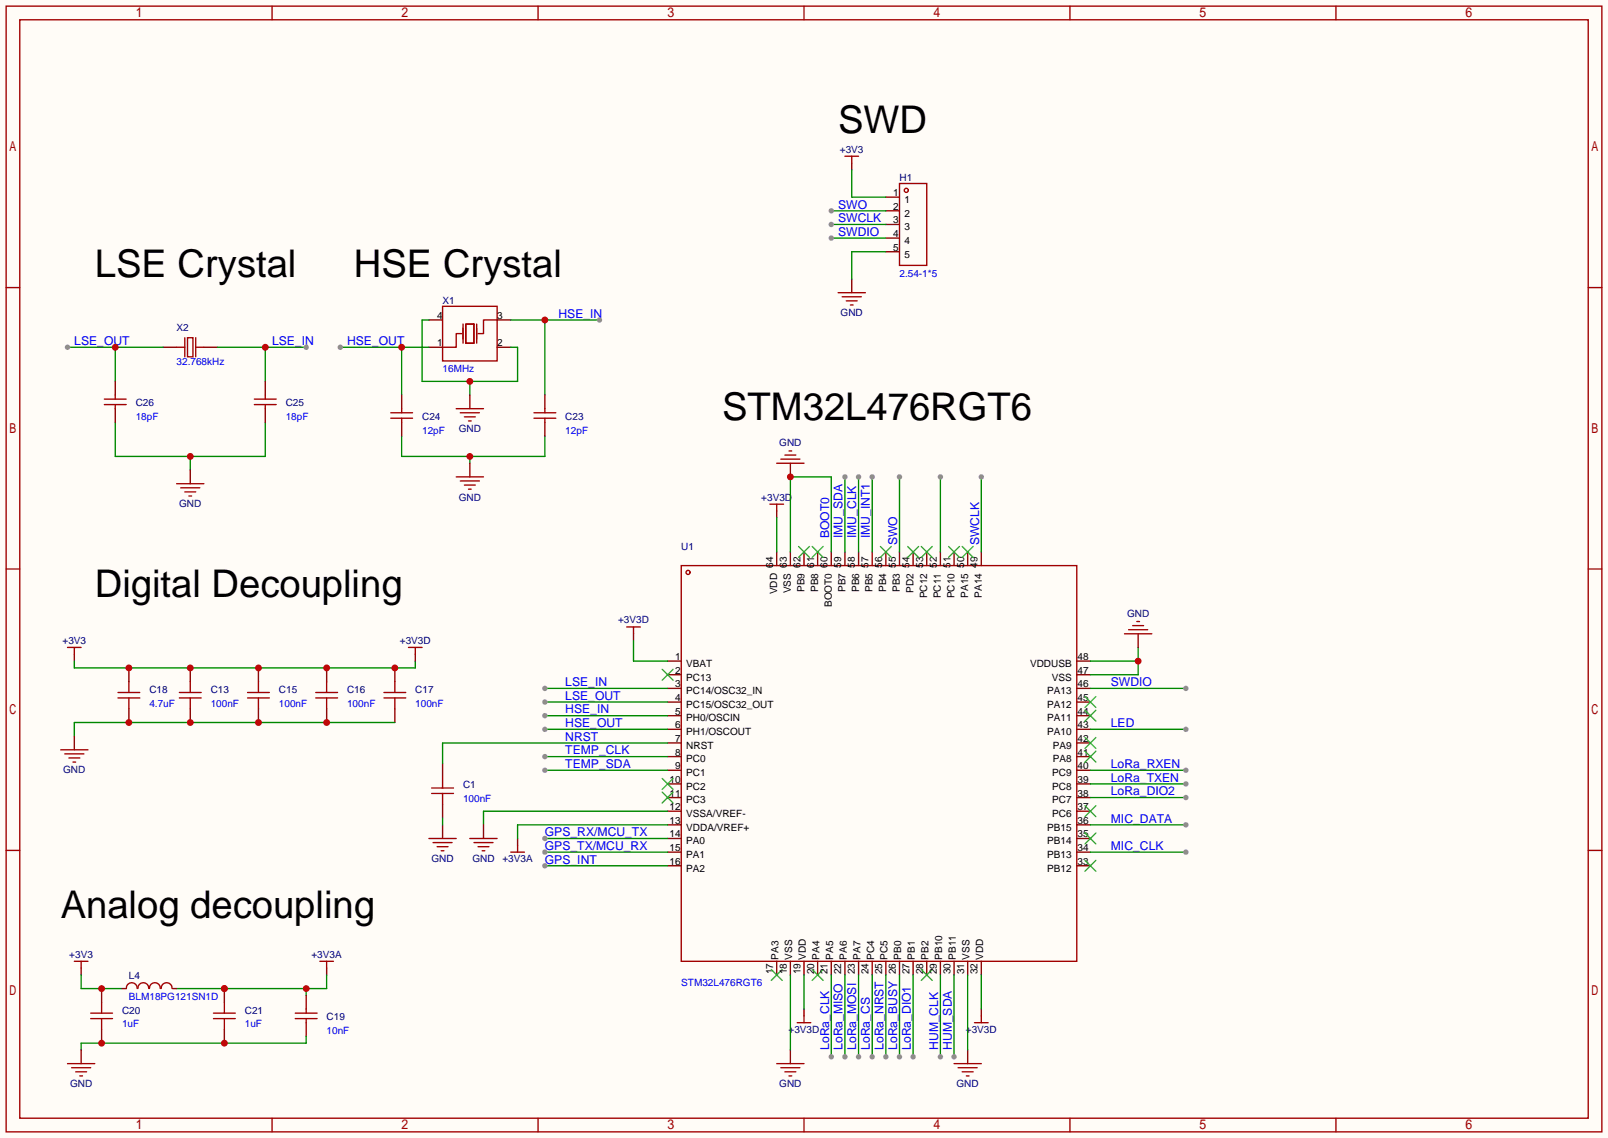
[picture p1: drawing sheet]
<svg xmlns="http://www.w3.org/2000/svg" width="299mm" height="212mm" viewBox="0 0 299 212" stroke-linecap="round" stroke-linejoin="round" font-family="sans-serif">
<path d="M0 0h299.5v211.8h-299.5z" fill="#fffcf7"/>
<g fill="none" stroke="#a10000" stroke-width=".25">
<path d="M1.1 1.1h297.2v209.6h-297.2zM3.7 3.7h292.1v204.5h-292.1zM50.7 1.1v2.6M100.2 1.1v2.6M149.7 1.1v2.6M199.3 1.1v2.6M248.8 1.1v2.6M157.4 29.1h2.5M158.6 29.1v1.3M1.1 53.5h2.6M295.8 53.5h2.5M1.1 105.9h2.6"/>
<path d="M126.9 105.3h73.6v73.6h-73.6zM295.8 105.9h2.5M12.6 120.5h2.5M13.8 120.5v1.3M22 128.9h4M22 129.9h4M24 126.9v2M24 129.9v2.1M33.4 128.9h4.1M33.4 129.9h4.1M35.4 126.9v2M35.4 129.9v2.1"/>
<path d="M46.1 128.9h4.1M46.1 129.9h4.1M48.1 126.9v2M48.1 129.9v2.1M58.8 128.9h4.1M58.8 129.9h4.1M60.8 126.9v2M60.8 129.9v2.1M71.5 128.9h4.1M71.5 129.9h4.1M73.5 126.9v2M73.5 129.9v2.1"/>
<path d="M1.1 158.3h2.6M80.4 146.7h4.1M80.4 147.7h4.1M82.4 144.7v2M82.4 147.7v2M295.8 158.3h2.5M50.7 208.2v2.5M100.2 208.2v2.5M149.7 208.2v2.5M199.3 208.2v2.5M248.8 208.2v2.5"/>
<circle cx="128.1" cy="106.6" r=".38"/>
</g>
<g fill="none" stroke="#870000" stroke-width=".25">
<path d="M158.6 30.4v1.2M144.7 102.7v2.6M147.2 102.7v2.6M149.7 102.7v2.6M152.3 102.7v2.6M154.8 102.7v2.6M157.4 102.7v2.6M159.9 102.7v2.6M162.4 102.7v2.6M165 102.7v2.6M167.5 102.7v2.6M170.1 102.7v2.6"/>
<path d="M172.6 102.7v2.6M175.1 102.7v2.6M177.7 102.7v2.6M180.2 102.7v2.6M182.8 102.7v2.6M13.8 121.8v1.3M24 124.3v2.6M24 132v2.5M35.4 124.3v2.6M35.4 132v2.5M48.1 124.3v2.6M48.1 132v2.5"/>
<path d="M60.8 124.3v2.6M60.8 132v2.5M73.5 124.3v2.6M73.5 132v2.5M124.3 123.1h2.6M124.3 125.6h2.6M124.3 128.1h2.6M124.3 130.7h2.6M124.3 133.2h2.6M124.3 135.8h2.6M124.3 138.3h2.6M200.5 123.1h2.6"/>
<path d="M200.5 125.6h2.6M200.5 128.1h2.6M200.5 130.7h2.6M200.5 133.2h2.6M200.5 135.8h2.6M200.5 138.3h2.6M82.4 142.1v2.6M82.4 149.7v2.6M124.3 140.8h2.6M124.3 143.4h2.6M124.3 145.9h2.6M124.3 148.5h2.6"/>
<path d="M124.3 151h2.6M124.3 153.5h2.6M124.3 156.1h2.6M124.3 158.6h2.6M200.5 140.8h2.6M200.5 143.4h2.6M200.5 145.9h2.6M200.5 148.5h2.6M200.5 151h2.6M200.5 153.5h2.6M200.5 156.1h2.6M200.5 158.6h2.6"/>
<path d="M124.3 161.2h2.6M144.7 178.9v2.6M147.2 178.9v2.6M149.7 178.9v2.6M152.3 178.9v2.6M154.8 178.9v2.6M157.4 178.9v2.6M159.9 178.9v2.6M162.4 178.9v2.6M165 178.9v2.6M167.5 178.9v2.6M170.1 178.9v2.6"/>
<path d="M172.6 178.9v2.6M175.1 178.9v2.6M177.7 178.9v2.6M180.2 178.9v2.6M182.8 178.9v2.6M200.5 161.2h2.6"/>
</g>
<g fill="none" stroke="#3c3" stroke-width=".25">
<path d="M148.7 101.7l2 2.1M150.7 101.7l-2 2.1M151.3 101.7l2 2.1M153.3 101.7l-2 2.1M164 101.7l2 2.1M166 101.7l-2 2.1M169 101.7l2.1 2.1M171.1 101.7l-2.1 2.1M171.6 101.7l2 2.1M173.6 101.7l-2 2.1M176.7 101.7l2 2.1M178.7 101.7l-2 2.1"/>
<path d="M179.2 101.7l2 2.1M181.2 101.7l-2 2.1M123.3 124.6l2 2M125.3 124.6l-2 2M202.1 139.8l2 2.1M202.1 137.3l2 2M202.1 132.2l2 2M202.1 129.7l2 2M204.1 129.7l-2 2M204.1 139.8l-2 2.1M204.1 137.3l-2 2M204.1 132.2l-2 2"/>
<path d="M123.3 144.9l2 2M123.3 147.4l2 2.1M125.3 144.9l-2 2M125.3 147.4l-2 2.1M202.1 155.1l2 2M202.1 150l2 2M204.1 155.1l-2 2M204.1 150l-2 2M202.1 160.1l2 2.1M204.1 160.1l-2 2.1M143.6 180.5l2.1 2M145.7 180.5l-2.1 2"/>
<path d="M151.3 180.5l2 2M153.3 180.5l-2 2M171.6 180.5l2 2M173.6 180.5l-2 2"/>
</g>
<path d="M13.8 123.1v1.2h63.5v-1.2" fill="none" stroke="#008700" stroke-width=".25"/>
<g fill="#c00">
<circle cx="24" cy="124.3" r=".63"/>
<circle cx="35.4" cy="124.3" r=".63"/>
<circle cx="48.1" cy="124.3" r=".63"/>
<circle cx="60.8" cy="124.3" r=".63"/>
<circle cx="73.5" cy="124.3" r=".63"/>
</g>
<path d="M73.5 134.5h-59.7v2.5" fill="none" stroke="#008700" stroke-width=".25"/>
<g fill="#c00">
<circle cx="24" cy="134.5" r=".63"/>
<circle cx="35.4" cy="134.5" r=".63"/>
<circle cx="48.1" cy="134.5" r=".63"/>
<circle cx="60.8" cy="134.5" r=".63"/>
</g>
<path d="M144.7 95.1v1.3M118 118v1.3M13.8 137v2.6M77.3 121.8v1.3M96.4 156.1v1.3M15.1 180.2v1.3M60.8 180.2v1.3M147.2 195.5v2.5M149.7 187.8v1.3M180.2 195.5v2.5M182.8 187.8v1.3" fill="none" stroke="#870000" stroke-width=".25"/>
<g fill="none" stroke="#a10000" stroke-width=".25">
<path d="M143.4 93.9h2.5M144.7 93.9v1.2M116.7 116.7h2.6M118 116.7v1.3M11.3 139.6h5.1M76.1 120.5h2.5M77.3 120.5v1.3M12.1 140.3h3.5M12.8 141.1h2.1M13.6 141.9h.5M95.1 158.6h2.6M96.4 157.4v1.2"/>
<path d="M13.8 178.9h2.6M15.1 178.9v1.3M59.6 178.9h2.5M60.8 178.9v1.3M144.7 198h5M145.4 198.8h3.6M146.2 199.5h2M148.5 190.4h2.5M149.7 189.1v1.3M177.7 198h5.1M178.4 198.8h3.6M179.2 199.5h2"/>
<path d="M181.5 190.4h2.5M182.8 189.1v1.3M146.9 200.3h.5M180 200.3h.5"/>
</g>
<path d="M144.7 96.4v6.3M118 119.3v3.8h6.3M147.2 102.7v-13.9h7.6v13.9M15.1 181.5v2.5h7.6M57 184v1.3M60.8 181.5v2.5h-27.9M147.2 181.5v14M149.7 181.5v6.3M180.2 181.5v14M182.8 181.5v6.3" fill="none" stroke="#008700" stroke-width=".25"/>
<g fill="#c00">
<circle cx="57" cy="184" r=".63"/>
<circle cx="41.8" cy="184" r=".63"/>
</g>
<path d="M16.9 189.6h4.1M16.9 188.6h4.1M18.9 186.6v2M23.5 184a1.01 1.01 0 0 1 1-1.1 1.01 1.01 0 0 1 1 1.1M25.7 184a1.01 1.01 0 0 1 1-1.1 1.01 1.01 0 0 1 1 1.1M27.8 184a1.01 1.01 0 0 1 1-1.1 1.01 1.01 0 0 1 1.1 1.1M30 184a1.01 1.01 0 0 1 1-1.1 1.01 1.01 0 0 1 1 1.1M55 189.6h4.1M55 188.6h4.1M57 187.8v.8M57 189.6v.8" fill="none" stroke="#a10000" stroke-width=".25"/>
<path d="M18.9 184v2.6M18.9 191.6v2.6M22.7 184h.8M32.1 184h.8M57 185.3v2.5M57 190.4v2.5" fill="none" stroke="#870000" stroke-width=".25"/>
<circle cx="18.9" cy="184" r=".63" fill="#c00"/>
<path d="M18.9 189.6v2M39.8 189.6h4M39.8 188.6h4M41.8 186.6v2" fill="none" stroke="#a10000" stroke-width=".25"/>
<path d="M41.8 184v2.6M41.8 191.6v2.6" fill="none" stroke="#870000" stroke-width=".25"/>
<circle cx="41.8" cy="184" r=".63" fill="#c00"/>
<path d="M41.8 189.6v2" fill="none" stroke="#a10000" stroke-width=".25"/>
<path d="M57 192.9v1.3h-41.9v1.3" fill="none" stroke="#008700" stroke-width=".25"/>
<g fill="#c00">
<circle cx="18.9" cy="194.2" r=".63"/>
<circle cx="41.8" cy="194.2" r=".63"/>
</g>
<path d="M15.1 195.5v2.5" fill="none" stroke="#870000" stroke-width=".25"/>
<path d="M12.6 198h5.1M13.3 198.8h3.6M14.1 199.5h2M14.9 200.3h.5" fill="none" stroke="#a10000" stroke-width=".25"/>
<path d="M203.1 123.1h8.9M212 120.5v5.1h-8.9M124.3 153.5h-27.9v2.6" fill="none" stroke="#008700" stroke-width=".25"/>
<circle cx="212" cy="123.1" r=".63" fill="#c00"/>
<path d="M79.9 59.6h2.5M92.6 59.6h2.5M79.9 64.6h2.5M92.6 64.6h2.5M212 118v2.5" fill="none" stroke="#870000" stroke-width=".25"/>
<path d="M82.4 57h10.2v10.2h-10.2zM92.6 59.6h-2.6v2.5h-1M86 62.1h-1v2.5h-2.6M86.2 60.3v3.6M86.7 60.3h1.6v3.6h-1.6zM88.8 60.3v3.6M209.4 118h5.1M210.2 117.2h3.5M210.9 116.5h2.1M211.7 115.7h.5" fill="none" stroke="#a10000" stroke-width=".25"/>
<path d="M79.9 59.6h-1.3v11.4h17.8v-6.4h-1.3M87.5 71v2.5" fill="none" stroke="#008700" stroke-width=".25"/>
<circle cx="87.5" cy="71" r=".63" fill="#c00"/>
<path d="M95.1 59.6h16.5M101.5 59.6v13.9" fill="none" stroke="#008700" stroke-width=".25"/>
<circle cx="101.5" cy="59.6" r=".63" fill="#c00"/>
<circle cx="111.6" cy="59.6" r=".51" fill="#999"/>
<path d="M74.8 81.2v3.8h26.7v-3.8M87.5 85v1.2" fill="none" stroke="#008700" stroke-width=".25"/>
<circle cx="87.5" cy="85" r=".63" fill="#c00"/>
<path d="M101.5 135.8h22.8" fill="none" stroke="#008700" stroke-width=".25"/>
<circle cx="101.5" cy="135.8" r=".51" fill="#999"/>
<path d="M63.4 64.6h16.5M74.8 64.6v8.9" fill="none" stroke="#008700" stroke-width=".25"/>
<circle cx="74.8" cy="64.6" r=".63" fill="#c00"/>
<circle cx="63.4" cy="64.6" r=".51" fill="#999"/>
<path d="M101.5 133.2h22.8" fill="none" stroke="#008700" stroke-width=".25"/>
<circle cx="101.5" cy="133.2" r=".51" fill="#999"/>
<path d="M74.8 73.5v2.6M74.8 78.6v2.6M87.5 73.5v2.6M101.5 73.5v2.6M101.5 78.6v2.6M87.5 86.2v2.6" fill="none" stroke="#870000" stroke-width=".25"/>
<g fill="none" stroke="#a10000" stroke-width=".25">
<path d="M72.8 76.8h4M72.8 77.9h4M74.8 76.1v.7M74.8 77.9v.7M85 76.1h5M85.7 76.8h3.6M86.5 77.6h2M87.2 78.4h.6M99.4 76.8h4.1M99.4 77.9h4.1M101.5 76.1v.7M101.5 77.9v.7"/>
<path d="M85 88.8h5M85.7 89.5h3.6M86.5 90.3h2M87.2 91.1h.6"/>
</g>
<path d="M101.5 128.1h22.8" fill="none" stroke="#008700" stroke-width=".25"/>
<circle cx="101.5" cy="128.1" r=".51" fill="#999"/>
<path d="M101.5 130.7h22.8" fill="none" stroke="#008700" stroke-width=".25"/>
<circle cx="101.5" cy="130.7" r=".51" fill="#999"/>
<path d="M32.9 64.6h1.5M34.4 62.9v3.5M34.9 62.9h1v3.5h-1zM36.4 62.9v3.5M36.4 64.6h1.6" fill="none" stroke="#a10000" stroke-width=".25"/>
<path d="M30.4 64.6h2.5M38 64.6h2.5" fill="none" stroke="#870000" stroke-width=".25"/>
<path d="M40.5 64.6h16.5M49.4 64.6v6.4" fill="none" stroke="#008700" stroke-width=".25"/>
<circle cx="49.4" cy="64.6" r=".63" fill="#c00"/>
<circle cx="57" cy="64.6" r=".51" fill="#999"/>
<path d="M21.5 78.6v6.4h27.9v-6.4M35.4 85v2.5" fill="none" stroke="#008700" stroke-width=".25"/>
<circle cx="35.4" cy="85" r=".63" fill="#c00"/>
<path d="M12.6 64.6h17.8M21.5 64.6v6.4" fill="none" stroke="#008700" stroke-width=".25"/>
<circle cx="21.5" cy="64.6" r=".63" fill="#c00"/>
<circle cx="12.6" cy="64.6" r=".51" fill="#999"/>
<path d="M21.5 71v2.5M21.5 76.1v2.5M49.4 71v2.5M49.4 76.1v2.5M35.4 87.5v2.5" fill="none" stroke="#870000" stroke-width=".25"/>
<path d="M19.4 75.3h4.1M19.4 74.3h4.1M21.5 73.5v.8M21.5 75.3v.8M47.4 75.3h4M47.4 74.3h4M49.4 73.5v.8M49.4 75.3v.8M32.9 90h5.1M33.7 90.8h3.5M34.4 91.6h2M35.2 92.3h.5" fill="none" stroke="#a10000" stroke-width=".25"/>
<path d="M157.4 88.8v13.9" fill="none" stroke="#008700" stroke-width=".25"/>
<circle cx="157.4" cy="88.8" r=".51" fill="#999"/>
<path d="M159.9 88.8v13.9" fill="none" stroke="#008700" stroke-width=".25"/>
<circle cx="159.9" cy="88.8" r=".51" fill="#999"/>
<path d="M203.1 128.1h17.8" fill="none" stroke="#008700" stroke-width=".25"/>
<circle cx="220.9" cy="128.1" r=".51" fill="#999"/>
<path d="M182.8 88.8v13.9" fill="none" stroke="#008700" stroke-width=".25"/>
<circle cx="182.8" cy="88.8" r=".51" fill="#999"/>
<path d="M167.5 88.8v13.9" fill="none" stroke="#008700" stroke-width=".25"/>
<circle cx="167.5" cy="88.8" r=".51" fill="#999"/>
<path d="M154.8 181.5v15.2" fill="none" stroke="#008700" stroke-width=".25"/>
<circle cx="154.8" cy="196.7" r=".51" fill="#999"/>
<path d="M157.4 181.5v15.2" fill="none" stroke="#008700" stroke-width=".25"/>
<circle cx="157.4" cy="196.7" r=".51" fill="#999"/>
<path d="M159.9 181.5v15.2" fill="none" stroke="#008700" stroke-width=".25"/>
<circle cx="159.9" cy="196.7" r=".51" fill="#999"/>
<path d="M162.4 181.5v15.2" fill="none" stroke="#008700" stroke-width=".25"/>
<circle cx="162.4" cy="196.7" r=".51" fill="#999"/>
<path d="M165 39.2h2.5M165 36.7h2.5M158.6 51.9v2.6M165 46.9h2.5M165 44.3h2.5M165 41.8h2.5" fill="none" stroke="#870000" stroke-width=".25"/>
<g fill="none" stroke="#a10000" stroke-width=".25">
<path d="M167.5 34.2h5.1v15.2h-5.1zM156.1 54.5h5.1M156.8 55.2h3.6M157.6 56h2M158.4 56.8h.5"/>
<circle cx="168.8" cy="35.4" r=".38"/>
</g>
<path d="M158.6 31.6v5.1h6.4M154.8 44.3h10.2M165 46.9h-6.4v5" fill="none" stroke="#008700" stroke-width=".25"/>
<circle cx="154.8" cy="44.3" r=".51" fill="#999"/>
<path d="M154.8 41.8h10.2" fill="none" stroke="#008700" stroke-width=".25"/>
<circle cx="154.8" cy="41.8" r=".51" fill="#999"/>
<path d="M154.8 39.2h10.2" fill="none" stroke="#008700" stroke-width=".25"/>
<circle cx="154.8" cy="39.2" r=".51" fill="#999"/>
<path d="M203.1 153.5h17.8" fill="none" stroke="#008700" stroke-width=".25"/>
<circle cx="220.9" cy="153.5" r=".51" fill="#999"/>
<path d="M203.1 158.6h17.8" fill="none" stroke="#008700" stroke-width=".25"/>
<circle cx="220.9" cy="158.6" r=".51" fill="#999"/>
<path d="M101.5 140.8h22.8" fill="none" stroke="#008700" stroke-width=".25"/>
<circle cx="101.5" cy="140.8" r=".51" fill="#999"/>
<path d="M101.5 143.4h22.8" fill="none" stroke="#008700" stroke-width=".25"/>
<circle cx="101.5" cy="143.4" r=".51" fill="#999"/>
<path d="M101.5 156.1h22.8M124.3 151h-34.3v2.5" fill="none" stroke="#008700" stroke-width=".25"/>
<path d="M82.4 153.5v2.6M90 153.5v2.6" fill="none" stroke="#870000" stroke-width=".25"/>
<path d="M79.9 156.1h5.1M80.6 156.8h3.6M81.4 157.6h2M82.2 158.4h.5M87.5 156.1h5.1M88.3 156.8h3.5M89 157.6h2.1M89.8 158.4h.5" fill="none" stroke="#a10000" stroke-width=".25"/>
<circle cx="101.5" cy="156.1" r=".51" fill="#999"/>
<path d="M101.5 158.6h22.8" fill="none" stroke="#008700" stroke-width=".25"/>
<circle cx="101.5" cy="158.6" r=".51" fill="#999"/>
<path d="M165 181.5v15.2" fill="none" stroke="#008700" stroke-width=".25"/>
<circle cx="165" cy="196.7" r=".51" fill="#999"/>
<path d="M167.5 181.5v15.2" fill="none" stroke="#008700" stroke-width=".25"/>
<circle cx="167.5" cy="196.7" r=".51" fill="#999"/>
<path d="M170.1 181.5v15.2" fill="none" stroke="#008700" stroke-width=".25"/>
<circle cx="170.1" cy="196.7" r=".51" fill="#999"/>
<path d="M177.7 181.5v15.2" fill="none" stroke="#008700" stroke-width=".25"/>
<circle cx="177.7" cy="196.7" r=".51" fill="#999"/>
<path d="M175.1 181.5v15.2" fill="none" stroke="#008700" stroke-width=".25"/>
<circle cx="175.1" cy="196.7" r=".51" fill="#999"/>
<path d="M203.1 148.5h17.8" fill="none" stroke="#008700" stroke-width=".25"/>
<circle cx="220.9" cy="148.5" r=".51" fill="#999"/>
<path d="M203.1 145.9h17.8" fill="none" stroke="#008700" stroke-width=".25"/>
<circle cx="220.9" cy="145.9" r=".51" fill="#999"/>
<path d="M203.1 143.4h17.8" fill="none" stroke="#008700" stroke-width=".25"/>
<circle cx="220.9" cy="143.4" r=".51" fill="#999"/>
<path d="M175.1 88.8v13.9" fill="none" stroke="#008700" stroke-width=".25"/>
<circle cx="175.1" cy="88.8" r=".51" fill="#999"/>
<path d="M101.5 161.2h22.8" fill="none" stroke="#008700" stroke-width=".25"/>
<circle cx="101.5" cy="161.2" r=".51" fill="#999"/>
<path d="M124.3 138.3h-41.9v3.8M82.4 152.3v1.2" fill="none" stroke="#008700" stroke-width=".25"/>
<path d="M147.2 86.2v2.6" fill="none" stroke="#870000" stroke-width=".25"/>
<circle cx="147.2" cy="88.8" r=".63" fill="#c00"/>
<path d="M144.7 86.2h5M145.4 85.5h3.6M146.2 84.7h2M146.9 83.9h.5" fill="none" stroke="#a10000" stroke-width=".25"/>
<path d="M162.4 88.8v13.9" fill="none" stroke="#008700" stroke-width=".25"/>
<circle cx="162.4" cy="88.8" r=".51" fill="#999"/>
<path d="M203.1 135.8h17.8" fill="none" stroke="#008700" stroke-width=".25"/>
<circle cx="220.9" cy="135.8" r=".51" fill="#999"/>
<g font-size="7.1">
<text x="156.1" y="24.8">SWD</text>
<text x="17.7" y="51.5">LSE Crystal</text>
<text x="65.9" y="51.5">HSE Crystal</text>
<text x="134.5" y="78.2">STM32L476RGT6</text>
<text x="17.7" y="111.2">Digital Decoupling</text>
<text x="11.3" y="170.9">Analog decoupling</text>
</g>
<g font-size="2.3" fill="#00f">
<text x="156.1" y="41.4">SWCLK</text>
<text x="156.1" y="38.8">SWO</text>
<text x="156.1" y="43.9">SWDIO</text>
<text x="104" y="59.1">HSE_IN</text>
<text x="13.8" y="64.2">LSE_OUT</text>
<text x="50.7" y="64.2">LSE_IN</text>
<text x="64.6" y="64.2">HSE_OUT</text>
<text x="154.4" y="100.2" transform="rotate(-90 154.4 100.2)">BOOT0</text>
<text x="156.9" y="100.2" transform="rotate(-90 156.9 100.2)">IMU_SDA</text>
<text x="159.5" y="100.2" transform="rotate(-90 159.5 100.2)">IMU_CLK</text>
<text x="162" y="100.2" transform="rotate(-90 162 100.2)">IMU_INT1</text>
<text x="167.1" y="101.5" transform="rotate(-90 167.1 101.5)">SWO</text>
<text x="182.3" y="101.5" transform="rotate(-90 182.3 101.5)">SWCLK</text>
<text x="105.3" y="127.7">LSE_IN</text>
<text x="105.3" y="130.3">LSE_OUT</text>
<text x="206.9" y="127.7">SWDIO</text>
<text x="105.3" y="135.3">HSE_OUT</text>
<text x="105.3" y="132.8">HSE_IN</text>
<text x="105.3" y="137.9">NRST</text>
<text x="206.9" y="135.3">LED</text>
<text x="105.3" y="140.4">TEMP_CLK</text>
<text x="105.3" y="143">TEMP_SDA</text>
<text x="206.9" y="143">LoRa_RXEN</text>
<text x="206.9" y="148">LoRa_DIO2</text>
<text x="206.9" y="145.5">LoRa_TXEN</text>
<text x="101.5" y="155.7">GPS_RX/MCU_TX</text>
<text x="206.9" y="153.1">MIC_DATA</text>
<text x="101.5" y="158.2">GPS_TX/MCU_RX</text>
<text x="101.5" y="160.7">GPS_INT</text>
<text x="206.9" y="158.2">MIC_CLK</text>
<text x="154.4" y="195.5" transform="rotate(-90 154.4 195.5)">LoRa_CLK</text>
<text x="156.9" y="195.5" transform="rotate(-90 156.9 195.5)">LoRa_MISO</text>
<text x="159.5" y="195.5" transform="rotate(-90 159.5 195.5)">LoRa_MOSI</text>
<text x="162" y="195.5" transform="rotate(-90 162 195.5)">LoRa_CS</text>
<text x="164.5" y="195.5" transform="rotate(-90 164.5 195.5)">LoRa_NRST</text>
<text x="167.1" y="195.5" transform="rotate(-90 167.1 195.5)">LoRa_BUSY</text>
<text x="169.6" y="195.5" transform="rotate(-90 169.6 195.5)">LoRa_DIO1</text>
<text x="174.7" y="195.5" transform="rotate(-90 174.7 195.5)">HUM_CLK</text>
<text x="177.2" y="195.5" transform="rotate(-90 177.2 195.5)">HUM_SDA</text>
</g>
<g font-size="1.9" fill="#000080">
<text x="156.4" y="28.4">+3V3</text>
<text x="167.5" y="33.7">H1</text>
<text x="82.4" y="56.6">X1</text>
<text x="156.6" y="58.9">GND</text>
<text x="32.9" y="61.7">X2</text>
<text x="25.3" y="75.6">C26</text>
<text x="53.2" y="75.6">C25</text>
<text x="78.6" y="78.2">C24</text>
<text x="85.4" y="80.5">GND</text>
<text x="105.3" y="78.2">C23</text>
<text x="145.1" y="83">GND</text>
<text x="33.4" y="94.4">GND</text>
<text x="85.4" y="93.2">GND</text>
<text x="141.8" y="93.2">+3V3D</text>
<text x="126.9" y="102.3">U1</text>
<text x="11.6" y="119.8">+3V3</text>
<text x="74.5" y="119.8">+3V3D</text>
<text x="115.1" y="116">+3V3D</text>
<text x="209.9" y="114.8">GND</text>
<text x="27.8" y="129">C18</text>
<text x="39.2" y="129">C13</text>
<text x="51.9" y="129">C15</text>
<text x="64.6" y="129">C16</text>
<text x="77.3" y="129">C17</text>
<text x="11.8" y="144">GND</text>
<text x="86.2" y="146.8">C1</text>
<text x="80.4" y="160.5">GND</text>
<text x="88" y="160.5">GND</text>
<text x="93.6" y="160.5">+3V3A</text>
<text x="12.9" y="178.3">+3V3</text>
<text x="58" y="178.3">+3V3A</text>
<text x="24" y="182.3">L4</text>
<text x="22.7" y="188.7">C20</text>
<text x="45.6" y="188.7">C21</text>
<text x="60.8" y="189.9">C19</text>
<text x="146.9" y="192.2">+3V3D</text>
<text x="179.9" y="192.2">+3V3D</text>
<text x="13" y="202.4">GND</text>
<text x="145.1" y="202.4">GND</text>
<text x="178.1" y="202.4">GND</text>
</g>
<g font-size="1.9">
<text x="166.3" y="41.6">3</text>
<text x="166.3" y="39.1">2</text>
<text x="166.3" y="36.5">1</text>
<text x="168.5" y="40.3">2</text>
<text x="168.5" y="37.8">1</text>
<text x="166.3" y="46.7">5</text>
<text x="166.3" y="44.1">4</text>
<text x="168.5" y="47.9">5</text>
<text x="168.5" y="45.4">4</text>
<text x="168.5" y="42.9">3</text>
<text x="81.4" y="59.4">4</text>
<text x="92.6" y="59.4">3</text>
<text x="81.4" y="64.5">1</text>
<text x="92.6" y="64.5">2</text>
<text x="144" y="105.6" transform="rotate(-90 144 105.6)">64</text>
<text x="146.5" y="105.6" transform="rotate(-90 146.5 105.6)">63</text>
<text x="149.1" y="105.6" transform="rotate(-90 149.1 105.6)">62</text>
<text x="151.6" y="105.6" transform="rotate(-90 151.6 105.6)">61</text>
<text x="154.1" y="105.6" transform="rotate(-90 154.1 105.6)">60</text>
<text x="156.7" y="105.6" transform="rotate(-90 156.7 105.6)">59</text>
<text x="159.2" y="105.6" transform="rotate(-90 159.2 105.6)">58</text>
<text x="161.8" y="105.6" transform="rotate(-90 161.8 105.6)">57</text>
<text x="164.3" y="105.6" transform="rotate(-90 164.3 105.6)">56</text>
<text x="166.8" y="105.6" transform="rotate(-90 166.8 105.6)">55</text>
<text x="169.4" y="105.6" transform="rotate(-90 169.4 105.6)">54</text>
<text x="171.9" y="105.6" transform="rotate(-90 171.9 105.6)">53</text>
<text x="174.5" y="105.6" transform="rotate(-90 174.5 105.6)">52</text>
<text x="177" y="105.6" transform="rotate(-90 177 105.6)">51</text>
<text x="179.5" y="105.6" transform="rotate(-90 179.5 105.6)">50</text>
<text x="182.1" y="105.6" transform="rotate(-90 182.1 105.6)">49</text>
<text x="144.7" y="110.6" transform="rotate(-90 144.7 110.6)">VDD</text>
<text x="147.3" y="110.4" transform="rotate(-90 147.3 110.4)">VSS</text>
<text x="149.8" y="110.2" transform="rotate(-90 149.8 110.2)">PB9</text>
<text x="152.4" y="110.2" transform="rotate(-90 152.4 110.2)">PB8</text>
<text x="154.9" y="113" transform="rotate(-90 154.9 113)">BOOT0</text>
<text x="157.4" y="110.2" transform="rotate(-90 157.4 110.2)">PB7</text>
<text x="160" y="110.2" transform="rotate(-90 160 110.2)">PB6</text>
<text x="162.5" y="110.2" transform="rotate(-90 162.5 110.2)">PB5</text>
<text x="165.1" y="110.2" transform="rotate(-90 165.1 110.2)">PB4</text>
<text x="167.6" y="110.2" transform="rotate(-90 167.6 110.2)">PB3</text>
<text x="170.1" y="110.3" transform="rotate(-90 170.1 110.3)">PD2</text>
<text x="172.7" y="111.4" transform="rotate(-90 172.7 111.4)">PC12</text>
<text x="175.2" y="111.4" transform="rotate(-90 175.2 111.4)">PC11</text>
<text x="177.8" y="111.4" transform="rotate(-90 177.8 111.4)">PC10</text>
<text x="180.3" y="111.3" transform="rotate(-90 180.3 111.3)">PA15</text>
<text x="182.8" y="111.3" transform="rotate(-90 182.8 111.3)">PA14</text>
<text x="125.7" y="122.9">1</text>
<text x="125.7" y="125.4">2</text>
<text x="127.8" y="124.1">VBAT</text>
<text x="191.8" y="124.1">VDDUSB</text>
<text x="200.7" y="125.4">47</text>
<text x="200.7" y="122.9">48</text>
<text x="125.7" y="128">3</text>
<text x="125.7" y="130.5">4</text>
<text x="127.8" y="126.7">PC13</text>
<text x="127.8" y="129.2">PC14/OSC32_IN</text>
<text x="127.8" y="131.8">PC15/OSC32_OUT</text>
<text x="195" y="131.8">PA12</text>
<text x="195" y="129.2">PA13</text>
<text x="195.9" y="126.7">VSS</text>
<text x="200.7" y="130.5">45</text>
<text x="200.7" y="128">46</text>
<text x="125.7" y="133">5</text>
<text x="125.7" y="135.6">6</text>
<text x="127.8" y="134.3">PH0/OSCIN</text>
<text x="127.8" y="136.8">PH1/OSCOUT</text>
<text x="195" y="136.8">PA10</text>
<text x="195" y="134.3">PA11</text>
<text x="200.7" y="135.6">43</text>
<text x="200.7" y="133">44</text>
<text x="125.7" y="138.1">7</text>
<text x="125.7" y="140.7">8</text>
<text x="125.7" y="143.2">9</text>
<text x="127.8" y="139.4">NRST</text>
<text x="127.8" y="141.9">PC0</text>
<text x="196.1" y="141.9">PA8</text>
<text x="196.1" y="139.4">PA9</text>
<text x="200.7" y="143.2">40</text>
<text x="200.7" y="140.7">41</text>
<text x="200.7" y="138.1">42</text>
<text x="124.7" y="145.7">10</text>
<text x="124.7" y="148.3">11</text>
<text x="127.8" y="144.5">PC1</text>
<text x="127.8" y="147">PC2</text>
<text x="127.8" y="149.5">PC3</text>
<text x="196" y="149.5">PC7</text>
<text x="196" y="147">PC8</text>
<text x="196" y="144.5">PC9</text>
<text x="200.7" y="148.3">38</text>
<text x="200.7" y="145.7">39</text>
<text x="124.7" y="150.8">12</text>
<text x="124.7" y="153.4">13</text>
<text x="124.7" y="155.9">14</text>
<text x="127.8" y="152.1">VSSA/VREF-</text>
<text x="127.8" y="154.6">VDDA/VREF+</text>
<text x="195" y="154.6">PB15</text>
<text x="196" y="152.1">PC6</text>
<text x="200.7" y="155.9">35</text>
<text x="200.7" y="153.4">36</text>
<text x="200.7" y="150.8">37</text>
<text x="124.7" y="158.4">15</text>
<text x="124.7" y="161">16</text>
<text x="127.8" y="157.2">PA0</text>
<text x="127.8" y="159.7">PA1</text>
<text x="195" y="159.7">PB13</text>
<text x="195" y="157.2">PB14</text>
<text x="200.7" y="161">33</text>
<text x="200.7" y="158.4">34</text>
<text x="127.8" y="162.2">PA2</text>
<text x="195" y="162.2">PB12</text>
<text x="145" y="178.7" transform="rotate(-90 145 178.7)">PA3</text>
<text x="147.5" y="178.7" transform="rotate(-90 147.5 178.7)">VSS</text>
<text x="150.1" y="178.7" transform="rotate(-90 150.1 178.7)">VDD</text>
<text x="152.6" y="178.7" transform="rotate(-90 152.6 178.7)">PA4</text>
<text x="155.2" y="178.7" transform="rotate(-90 155.2 178.7)">PA5</text>
<text x="157.7" y="178.7" transform="rotate(-90 157.7 178.7)">PA6</text>
<text x="160.2" y="178.7" transform="rotate(-90 160.2 178.7)">PA7</text>
<text x="162.8" y="178.7" transform="rotate(-90 162.8 178.7)">PC4</text>
<text x="165.3" y="178.7" transform="rotate(-90 165.3 178.7)">PC5</text>
<text x="167.9" y="178.7" transform="rotate(-90 167.9 178.7)">PB0</text>
<text x="170.4" y="178.7" transform="rotate(-90 170.4 178.7)">PB1</text>
<text x="172.9" y="178.7" transform="rotate(-90 172.9 178.7)">PB2</text>
<text x="175.5" y="178.7" transform="rotate(-90 175.5 178.7)">PB10</text>
<text x="178" y="178.7" transform="rotate(-90 178 178.7)">PB11</text>
<text x="180.6" y="178.7" transform="rotate(-90 180.6 178.7)">VSS</text>
<text x="183.1" y="178.7" transform="rotate(-90 183.1 178.7)">VDD</text>
<text x="144" y="181.4" transform="rotate(-90 144 181.4)">17</text>
<text x="146.5" y="181.4" transform="rotate(-90 146.5 181.4)">18</text>
<text x="149.1" y="181.4" transform="rotate(-90 149.1 181.4)">19</text>
<text x="151.6" y="181.4" transform="rotate(-90 151.6 181.4)">20</text>
<text x="154.1" y="181.4" transform="rotate(-90 154.1 181.4)">21</text>
<text x="156.7" y="181.4" transform="rotate(-90 156.7 181.4)">22</text>
<text x="159.2" y="181.4" transform="rotate(-90 159.2 181.4)">23</text>
<text x="161.8" y="181.4" transform="rotate(-90 161.8 181.4)">24</text>
<text x="164.3" y="181.4" transform="rotate(-90 164.3 181.4)">25</text>
<text x="166.8" y="181.4" transform="rotate(-90 166.8 181.4)">26</text>
<text x="169.4" y="181.4" transform="rotate(-90 169.4 181.4)">27</text>
<text x="171.9" y="181.4" transform="rotate(-90 171.9 181.4)">28</text>
<text x="174.5" y="181.4" transform="rotate(-90 174.5 181.4)">29</text>
<text x="177" y="181.4" transform="rotate(-90 177 181.4)">30</text>
<text x="179.5" y="181.4" transform="rotate(-90 179.5 181.4)">31</text>
<text x="182.1" y="181.4" transform="rotate(-90 182.1 181.4)">32</text>
</g>
<g font-size="1.9" fill="#00f">
<text x="167.5" y="51.5">2.54-1*5</text>
<text x="32.9" y="68">32.768kHz</text>
<text x="82.4" y="69.3">16MHz</text>
<text x="25.3" y="78.2">18pF</text>
<text x="53.2" y="78.2">18pF</text>
<text x="78.6" y="80.7">12pF</text>
<text x="105.3" y="80.7">12pF</text>
<text x="27.8" y="131.5">4.7uF</text>
<text x="39.2" y="131.5">100nF</text>
<text x="51.9" y="131.5">100nF</text>
<text x="64.6" y="131.5">100nF</text>
<text x="77.3" y="131.5">100nF</text>
<text x="86.2" y="149.3">100nF</text>
<text x="126.9" y="183.6">STM32L476RGT6</text>
<text x="22.7" y="191.2">1uF</text>
<text x="24" y="186.1">BLM18PG121SN1D</text>
<text x="45.6" y="191.2">1uF</text>
<text x="60.8" y="192.5">10nF</text>
</g>
</svg>
